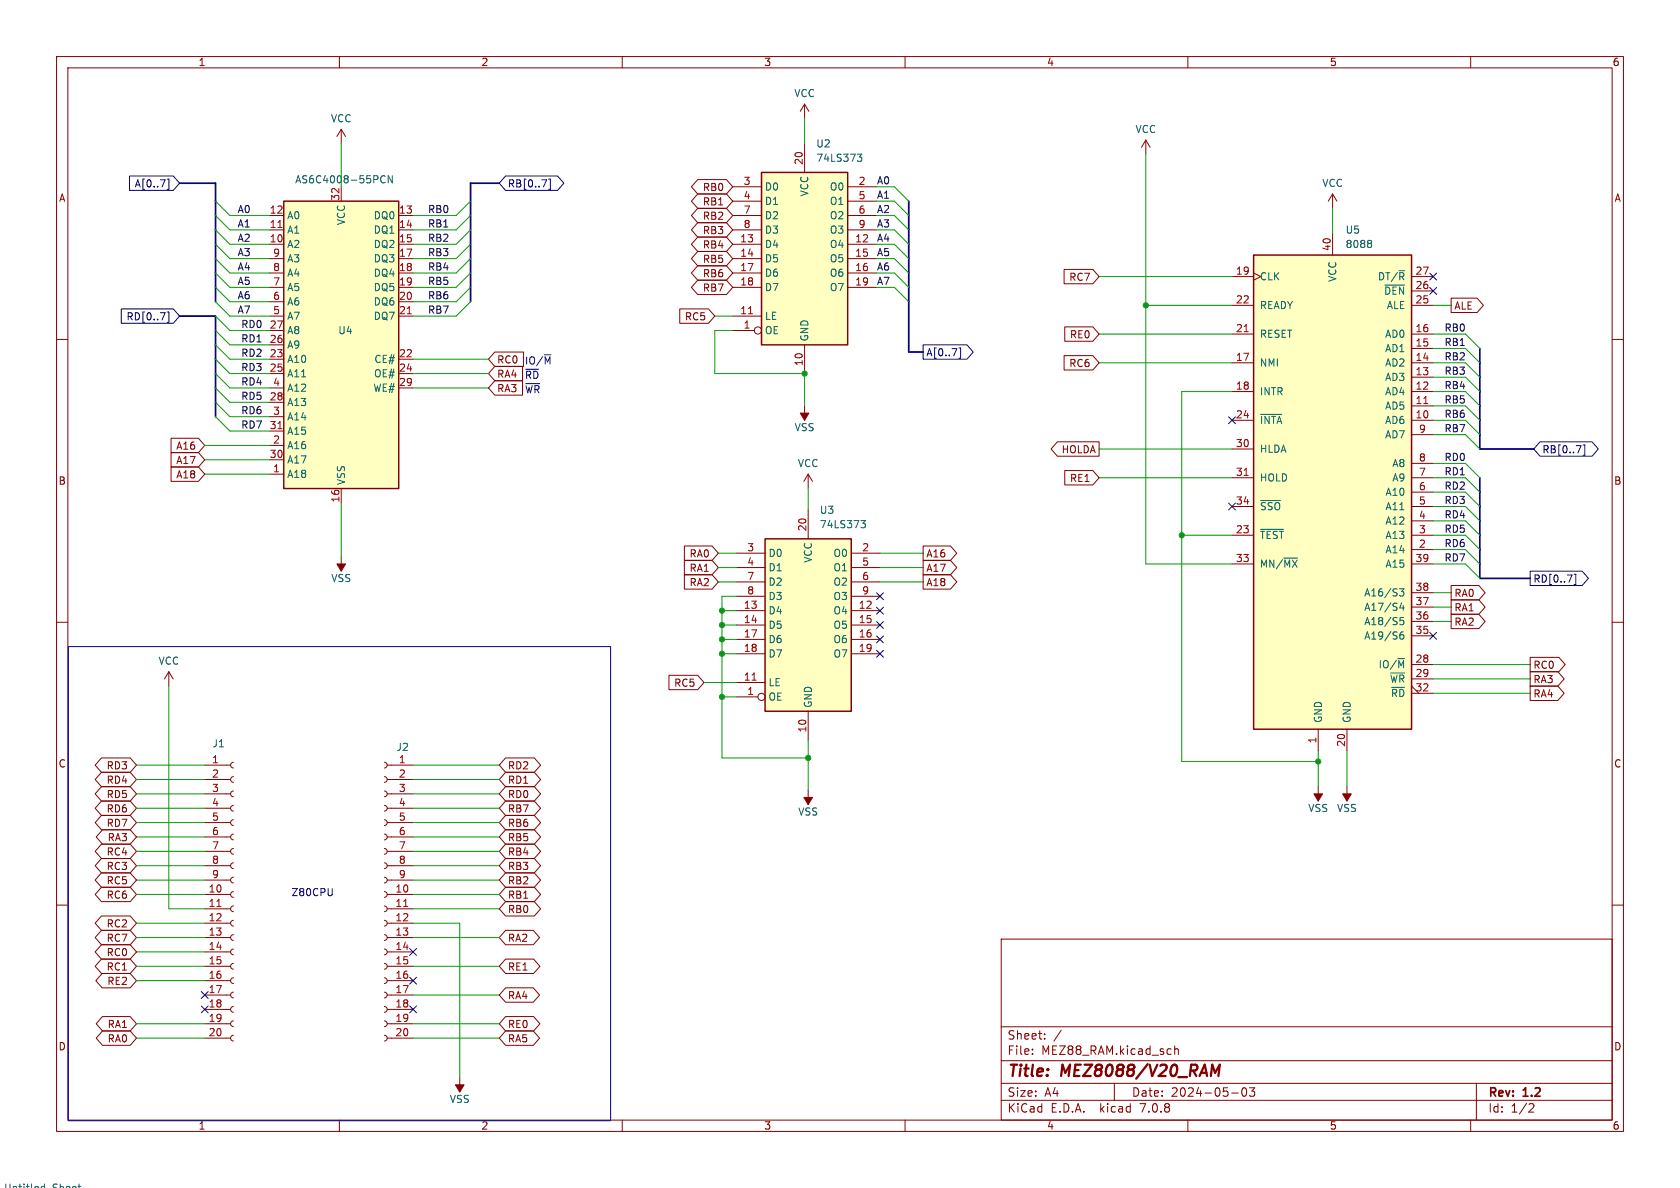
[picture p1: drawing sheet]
<svg xmlns="http://www.w3.org/2000/svg" width="297mm" height="210mm" viewBox="0 0 297 210" stroke-linecap="round" stroke-linejoin="round" font-family="sans-serif">
<g fill="none" stroke="#840000" stroke-width=".18">
<path d="M10 10h277v190h-277zM12 12h273v186h-273zM60 10v2M110 10v2M142.2 18.4l-.7 1.3M142.2 18.4v2.6M142.2 18.4l.8 1.3M160 10v2M210 10v2M260 10v2M47.6 38.1h2.6M60.3 22.9v2.5"/>
<path d="M60.3 33v2.6M60.3 22.9l-.7 1.2M60.3 22.9l.8 1.2M70.5 38.1h2.5M123.3 31.7h5.1l1.1 1.3-1.1 1.3h-5.1l-1.1-1.3zM123.3 36.8h5.1l1.1 1.3-1.1 1.3h-5.1l-1.1-1.3zM123.3 39.4h5.1l1.1 1.2-1.1 1.3h-5.1l-1.1-1.3zM123.3 34.3h5.1l1.1 1.3-1.1 1.2h-5.1l-1.1-1.2zM129.5 38.1h5.1M129.5 33h5.1M129.5 35.6h5.1M142.2 25.4v5.1"/>
<path d="M149.9 38.1h5M149.9 33h5M149.9 35.6h5M202.6 24.8l-.8 1.2M202.6 24.8v2.5M202.6 24.8l.7 1.2M235.6 34.3v2.5M235.6 34.3l-.8 1.3M235.6 34.3l.7 1.3M10 60h2M47.6 43.2h2.6M47.6 40.6h2.6"/>
<path d="M47.6 45.7h2.6M47.6 48.3h2.6M47.6 50.8h2.6M47.6 53.3h2.6M47.6 55.9h2.6M47.6 58.4h2.6M70.5 43.2h2.5M70.5 40.6h2.5M70.5 45.7h2.5M70.5 48.3h2.5M70.5 50.8h2.5M70.5 53.3h2.5"/>
<path d="M70.5 55.9h2.5M120.2 54.6h5.1l1.1 1.3-1.1 1.3h-5.1zM123.3 41.9h5.1l1.1 1.3-1.1 1.3h-5.1l-1.1-1.3zM123.3 44.4h5.1l1.1 1.3-1.1 1.3h-5.1l-1.1-1.3zM123.3 49.5h5.1l1.1 1.3-1.1 1.3h-5.1l-1.1-1.3zM123.3 47h5.1l1.1 1.3-1.1 1.2h-5.1l-1.1-1.2zM129.5 43.2h5.1M129.5 40.6h5.1M129.5 45.7h5.1M129.5 48.3h5.1M129.5 50.8h5.1M129.5 55.9h5.1"/>
<path d="M129.5 58.4h3.8M149.9 43.2h5M149.9 40.6h5M149.9 45.7h5M149.9 48.3h5M149.9 50.8h5M188.1 47.6h5.1l1.1 1.3-1.1 1.3h-5.1zM188.2 57.8h5l1.1 1.3-1.1 1.2h-5zM217.8 59.1h3.8M217.8 48.9h3.8M217.8 54h3.8M221.6 48.3l1.3 .6-1.3 .6"/>
<path d="M235.6 41.3v3.8M249.6 59.1h3.8M249.6 48.9h3.8M249.6 54h3.8M249.6 51.4h3.8M256.5 52.7h4.6l1.1 1.3-1.1 1.2h-4.6zM285 60h2M30.2 77.5h4.9l1.1 1.2-1.1 1.3h-4.9zM47.6 78.7h2.6M47.6 63.5h2.6M47.6 66h2.6M47.6 61h2.6"/>
<path d="M47.6 71.1h2.6M47.6 68.6h2.6M47.6 73.7h2.6M47.6 76.2h2.6M70.5 63.5h2.5M70.5 66h2.5M70.5 68.6h2.5M87.5 62.2h5.1v2.6h-5.1l-1.1-1.3zM87.5 64.8h4.9v2.5h-4.9l-1.1-1.3zM87.5 67.3h4.9v2.6h-4.9l-1.1-1.3zM142.2 61v5M142.2 71.8v2.5"/>
<path d="M186.9 78.1h7.4v2.5h-7.4l-1.1-1.2zM188.1 62.9h5.1l1.1 1.2-1.1 1.3h-5.1zM217.8 74.3h3.8M217.8 69.2h3.8M217.8 64.1h3.8M217.8 79.4h3.8M249.6 74.3h3.8M249.6 71.8h3.8M249.6 69.2h3.8M249.6 66.7h3.8M249.6 64.1h3.8M249.6 61.6h3.8"/>
<path d="M249.6 76.8h3.8M30.2 82.5h4.9l1.1 1.3-1.1 1.3h-4.9zM30.2 80h4.9l1.1 1.3-1.1 1.3h-4.9zM47.6 83.8h2.6M47.6 81.3h2.6M60.3 86.4v2.5M60.3 98.4v2.6M121 96.5h4.9l1.1 1.3-1.1 1.3h-4.9zM121 99.1h4.9l1.1 1.2-1.1 1.3h-4.9zM130.2 97.8h5.1M142.9 83.8v2.6M142.9 90.2v5.1"/>
<path d="M142.9 83.8l-.8 1.3M142.9 83.8l.7 1.3M150.5 97.8h5.1M163.2 99.1h4.8l1.1 1.2-1.1 1.3h-4.8zM163.2 96.5h4.8l1.1 1.3-1.1 1.3h-4.8zM188.2 83.2h5l1.1 1.3-1.1 1.2h-5zM217.8 94.6h3.8M217.8 84.5h3.8M217.8 99.7h3.8M217.8 89.5h3.8M249.6 97.2h3.8M249.6 94.6h3.8"/>
<path d="M249.6 84.5h3.8M249.6 99.7h3.8M249.6 89.5h3.8M249.6 92.1h3.8M249.6 87h3.8M249.6 81.9h3.8M10 110h2M29.8 118.7l-.7 1.3M29.8 118.7v2.6M29.8 118.7l.8 1.3M118.3 119.4h5l1.2 1.3-1.2 1.2h-5zM121 101.6h4.9l1.1 1.3-1.1 1.2h-4.9z"/>
<path d="M130.2 108h5.1M130.2 110.5h5.1M130.2 113h5.1M130.2 115.6h5.1M130.2 100.3h5.1M130.2 102.9h5.1M130.2 105.4h5.1M150.5 108h5.1M150.5 110.5h5.1M150.5 113h5.1M150.5 115.6h5.1M150.5 100.3h5.1"/>
<path d="M150.5 102.9h5.1M150.5 105.4h5.1M163.2 101.6h4.8l1.1 1.3-1.1 1.2h-4.8zM249.6 117.5h3.8M249.6 112.4h3.8M249.6 109.9h3.8M249.6 107.3h3.8M249.6 104.8h3.8M256.5 108.6h4.9l1.2 1.3-1.2 1.2h-4.9zM256.5 103.5h4.9l1.2 1.3-1.2 1.2h-4.9zM256.5 106h4.9l1.2 1.3-1.2 1.3h-4.9zM270.5 118.7h4.9l1.1 1.3-1.1 1.3h-4.9z"/>
<path d="M270.5 116.2h5.1l1.1 1.3-1.1 1.2h-5.1zM285 110h2M17.9 139.1h5.1l1.1 1.2-1.1 1.3h-5.1l-1.1-1.3zM17.9 134h5.1l1.1 1.3-1.1 1.2h-5.1l-1.1-1.2zM17.9 136.5h5.1l1.1 1.3-1.1 1.3h-5.1l-1.1-1.3zM36.2 137.8h4.6M36.2 135.3h4.6M41.3 139.8l-.4 .2-.1 .3 .1 .4 .4 .1M41.3 137.3l-.4 .1-.1 .4 .1 .3 .4 .2M41.3 134.7l-.4 .2-.1 .3 .1 .4 .4 .2M67.9 139.8l.4 .2 .2 .3-.2 .4-.4 .1M67.9 137.3l.4 .1 .2 .4-.2 .4-.4 .1"/>
<path d="M67.9 134.7l.4 .2 .2 .4-.2 .3-.4 .2M68.5 137.8h4.5M68.5 135.3h4.5M89.4 134h5.1l1.1 1.3-1.1 1.2h-5.1l-1.1-1.2zM89.4 136.5h5.1l1.1 1.3-1.1 1.3h-5.1l-1.1-1.3zM89.4 139.1h5.1l1.1 1.2-1.1 1.3h-5.1l-1.1-1.3zM130.2 123.2h3.8M130.2 120.7h5.1M142.9 125.7v5.1M142.9 139.7v2.5M233 128.9v3.8M233 139.1v2.5"/>
<path d="M238.1 128.9v3.8M238.1 139.1v2.5M249.6 120h3.8M249.6 122.6h3.8M249.6 121.3l1.2 1.3M270.5 121.3h4.9l1.1 1.3-1.1 1.2h-4.9zM10 160h2M17.9 151.8h5.1l1.1 1.2-1.1 1.3h-5.1l-1.1-1.3zM17.9 156.8h5.1l1.1 1.3-1.1 1.3h-5.1l-1.1-1.3zM17.9 149.2h5.1l1.1 1.3-1.1 1.3h-5.1l-1.1-1.3zM17.9 154.3h5.1l1.1 1.3-1.1 1.2h-5.1l-1.1-1.2zM17.9 144.1h5.1l1.1 1.3-1.1 1.3h-5.1l-1.1-1.3z"/>
<path d="M17.9 141.6h5.1l1.1 1.3-1.1 1.2h-5.1l-1.1-1.2zM18.1 146.7h4.9l1.1 1.3-1.1 1.2h-4.9l-1.1-1.2zM36.2 158.1h4.6M36.2 155.6h4.6M36.2 153h4.6M36.2 150.5h4.6M36.2 148h4.6M36.2 145.4h4.6M36.2 142.9h4.6M36.2 140.3h4.6M41.3 157.6l-.4 .1-.1 .4 .1 .4 .4 .1M41.3 155.1l-.4 .1-.1 .4 .1 .3 .4 .2"/>
<path d="M41.3 152.5l-.4 .2-.1 .3 .1 .4 .4 .1M41.3 150l-.4 .1-.1 .4 .1 .3 .4 .2M41.3 147.4l-.4 .2-.1 .3 .1 .4 .4 .2M41.3 144.9l-.4 .1-.1 .4 .1 .4 .4 .1M41.3 142.4l-.4 .1-.1 .4 .1 .3 .4 .2M67.9 157.6l.4 .2 .2 .3-.2 .4-.4 .1M67.9 155.1l.4 .1 .2 .4-.2 .3-.4 .2M67.9 152.5l.4 .2 .2 .3-.2 .4-.4 .1M67.9 150l.4 .1 .2 .4-.2 .4-.4 .1M67.9 147.4l.4 .2 .2 .4-.2 .3-.4 .2M67.9 144.9l.4 .2 .2 .3-.2 .4-.4 .1M67.9 142.4l.4 .1 .2 .4-.2 .3-.4 .2"/>
<path d="M68.5 158.1h4.5M68.5 155.6h4.5M68.5 153h4.5M68.5 150.5h4.5M68.5 148h4.5M68.5 145.4h4.5M68.5 142.9h4.5M68.5 140.3h4.5M89.4 159.4h5.1l1.1 1.3-1.1 1.2h-5.1l-1.1-1.2zM89.4 149.2h5.1l1.1 1.3-1.1 1.3h-5.1l-1.1-1.3zM89.4 151.8h5.1l1.1 1.2-1.1 1.3h-5.1l-1.1-1.3zM89.4 146.7h5.1l1.1 1.3-1.1 1.2h-5.1l-1.1-1.2z"/>
<path d="M89.4 141.6h5.1l1.1 1.3-1.1 1.2h-5.1l-1.1-1.2zM89.4 144.1h5.1l1.1 1.3-1.1 1.3h-5.1l-1.1-1.3zM89.4 156.8h5.1l1.1 1.3-1.1 1.3h-5.1l-1.1-1.3zM89.4 154.3h5.1l1.1 1.3-1.1 1.2h-5.1l-1.1-1.2zM285 160h2M17.9 164.5h5.1l1.1 1.2-1.1 1.3h-5.1l-1.1-1.3zM17.9 169.5h5.1l1.1 1.3-1.1 1.3h-5.1l-1.1-1.3zM17.9 167h5.1l1.1 1.3-1.1 1.2h-5.1l-1.1-1.2zM17.9 161.9h5.1l1.1 1.3-1.1 1.3h-5.1l-1.1-1.3zM18.1 172.1h4.9l1.1 1.3-1.1 1.2h-4.9l-1.2-1.2zM18.1 179.7h4.9l1.1 1.3-1.1 1.2h-4.9l-1.1-1.2zM36.2 178.4h4.6"/>
<path d="M36.2 175.9h4.6M36.2 173.4h4.6M36.2 170.8h4.6M36.2 168.3h4.6M36.2 165.7h4.6M36.2 163.2h4.6M36.2 160.7h4.6M41.3 177.9l-.4 .2-.1 .3 .1 .4 .4 .1M41.3 175.4l-.4 .1-.1 .4 .1 .3 .4 .2M41.3 172.8l-.4 .2-.1 .3 .1 .4 .4 .2M41.3 170.3l-.4 .1-.1 .4 .1 .4 .4 .1M41.3 167.8l-.4 .1-.1 .4 .1 .3 .4 .2"/>
<path d="M41.3 165.2l-.4 .2-.1 .3 .1 .4 .4 .1M41.3 162.7l-.4 .1-.1 .4 .1 .3 .4 .2M41.3 160.1l-.4 .2-.1 .3 .1 .4 .4 .2M67.9 177.9l.4 .2 .2 .3-.2 .4-.4 .1M67.9 175.4l.4 .1 .2 .4-.2 .4-.4 .1M67.9 172.8l.4 .2 .2 .4-.2 .3-.4 .2M67.9 170.3l.4 .2 .2 .3-.2 .4-.4 .1M67.9 167.8l.4 .1 .2 .4-.2 .3-.4 .2M67.9 165.2l.4 .2 .2 .3-.2 .4-.4 .1M67.9 162.7l.4 .1 .2 .4-.2 .4-.4 .1M67.9 160.1l.4 .2 .2 .4-.2 .3-.4 .2M68.5 178.4h4.5"/>
<path d="M68.5 175.9h4.5M68.5 173.4h4.5M68.5 170.8h4.5M68.5 168.3h4.5M68.5 165.7h4.5M68.5 163.2h4.5M68.5 160.7h4.5M89.4 179.7h4.9l1.2 1.3-1.2 1.2h-4.9l-1.1-1.2zM89.4 174.6h4.9l1.1 1.3-1.1 1.3h-4.9l-1.1-1.3zM89.4 164.5h4.9l1.1 1.2-1.1 1.3h-4.9l-1.1-1.3zM89.4 169.5h4.9l1.2 1.3-1.2 1.3h-4.9l-1.1-1.3zM177 166h108v32h-108z"/>
<path d="M18.1 182.2h4.9l1.1 1.3-1.1 1.3h-4.9l-1.1-1.3zM36.2 183.5h4.6M36.2 181h4.6M41.3 183l-.4 .1-.1 .4 .1 .4 .4 .1M41.3 180.5l-.4 .1-.1 .4 .1 .3 .4 .2M60 198v2M67.9 183l.4 .2 .2 .3-.2 .4-.4 .1M67.9 180.5l.4 .1 .2 .4-.2 .3-.4 .2M68.5 183.5h4.5M68.5 181h4.5M81.3 190.5v2.5M89.4 182.2h4.9l1.1 1.3-1.1 1.3h-4.9l-1.1-1.3z"/>
<path d="M110 198v2M160 198v2M177 194.5h108M177 191.5h108M177 187.5h108M177 181.5h108M182.5 186.3v.1M182.5 185.5v.1M184.7 183.6v.1M184.7 182.8v.1M187.6 182.1l-1.3 2M197 191.5v3"/>
<path d="M207.7 184.9v1.5M207.7 185.5l.2-.1 .3 .1 .1 .9M210 198v2M217.7 193.2h1.2M219.7 192.4l.2-.1a.81 .81 0 0 1 .6 .6 .81 .81 0 0 1-.3 .8l-.2 .1a.81 .81 0 0 1-.3-1.4zM220.9 192.3h.9l-.5 .6 .4 .1v.7l-.2 .1h-.4l-.2-.1M260 198v2M261 191.5v6.5M270.5 195.1l.5 .1 .2 .3-1 1.1h1"/>
<circle cx="134" cy="58.4" r=".63"/>
<circle cx="134.6" cy="123.2" r=".63"/>
</g>
<path d="M214.3 188.2l.5 1.4 .8-1.4-.2 2" fill="none" stroke="#840000" stroke-width=".4"/>
<g fill="none" stroke="#006464" stroke-width=".18">
<path d="M67.4 32l.3 .3 .4-.1M68.1 31.2l-.4-.1-.3 .3M69.4 31.1v1.2l-.8-1.2v1.2M151.6 27.2h.8l-.5 .5 .4 .2 .1 .4-.3 .2h-.4M242.2 42.5l.3 .2-.3 .3 .3 .3v.2l-.3 .3M244.8 50.4h3.5M222.9 73.3h3.7M152.2 92h.8l-.4 .5 .3 .1 .1 .4-.3 .3h-.3M222.9 93.6h4M222.9 88.5h3.5M247.4 104.1h.8l-.4 .5 .3 .1v.5l-.1 .2-.6-.2M247.8 106.6l-.3 .9h.8"/>
<path d="M248.1 111.7l-.4 .1a.86 .86 0 0 0 0 1.2l.4-.1 .1-.5-.2-.2h-.4l-.1 .2M248.1 107v.9M248.1 109.2h-.6v.6l.2-.2 .4 .1 .1 .2-.1 .4-.1 .1-.5-.1M7.9 209.3v.8M7.9 209.8l-.4-.1-.2 .4"/>
</g>
<g fill="#ffffc2" stroke="#ffffc2" stroke-width=".18">
<path d="M135.3 95.3h15.2v30.4h-15.2z"/>
<path d="M221.6 45.1h28v83.8h-28z"/>
<path d="M50.2 35.6h20.3v50.8h-20.3z"/>
<path d="M134.6 30.5h15.3v30.5h-15.3z"/>
</g>
<path d="M50.2 35.6h20.3v50.8h-20.3zM134.6 30.5h15.3v30.5h-15.3zM221.6 45.1h28v83.8h-28zM135.3 95.3h15.2v30.4h-15.2z" fill="none" stroke="#840000" stroke-width=".25"/>
<path d="M49.1 40.2h.8M72 55.5h.7M132.3 55.5h.7M220 58.6h.7M49.1 75.8h.8M251.7 71.3h.7M220 84h.7M133 120.2h.7M38.3 160.2h.8M71.4 160.2h.7" fill="none" stroke="#a90000" stroke-width=".18"/>
<g fill="#840000" stroke="#840000" stroke-width=".18">
<path d="M237.4 140.3h1.5l-.8 1.3z"/>
<path d="M59.6 99.7h1.5l-.8 1.3z"/>
<path d="M232.3 140.3h1.5l-.8 1.3z"/>
<path d="M142.1 141h1.5l-.7 1.2z"/>
<path d="M141.5 73h1.5l-.8 1.3z"/>
<path d="M80.5 191.8h1.5l-.7 1.2z"/>
</g>
<g fill="none" stroke="#000084" stroke-width=".18">
<path d="M22.9 31.1h7.7l1.1 1.3-1.1 1.3h-7.7zM29.6 31.7h.3v1.8h-.3M89.4 31.1h9.2l1.1 1.3-1.1 1.3h-9.2l-1.1-1.3zM95.8 31.8h.8l-.5 1.3M97 31.7h.3v1.8h-.3M21.4 54.6h9.2l1.1 1.3-1.1 1.3h-9.2zM29.6 55.2h.3v1.8h-.3M252.8 50.8l1.2 1.2M252.8 48.3l1.2 1.2M254 50.8l-1.2 1.2M254 48.3l-1.2 1.2M163.2 61h7.7l1.2 1.2-1.2 1.3h-7.7z"/>
<path d="M169.5 61.5h.3v1.8h-.3M217.2 73.7l1.2 1.2M218.4 73.7l-1.2 1.2M272.3 78.1h9.2l1.1 1.3-1.1 1.2h-9.2l-1.2-1.2zM278.7 78.8h.8l-.5 1.2M279.9 78.7h.3v1.8h-.3M217.2 88.9l1.2 1.2M218.4 88.9l-1.2 1.2M155 107.3l1.2 1.3M155 109.9l1.2 1.2M155 112.4l1.2 1.2M155 115l1.2 1.2"/>
<path d="M155 104.8l1.2 1.2M156.2 107.3l-1.2 1.3M156.2 109.9l-1.2 1.2M156.2 112.4l-1.2 1.2M156.2 115l-1.2 1.2M156.2 104.8l-1.2 1.2M252.8 111.8l1.2 1.2M254 111.8l-1.2 1.2M270.5 101h9.2l1.1 1.2-1.1 1.3h-9.2zM278.3 101.5h.3v1.8h-.3M35.6 177.8l1.2 1.2M35.6 175.3l1.2 1.2"/>
<path d="M36.8 177.8l-1.2 1.2M36.8 175.3l-1.2 1.2M72.4 167.7l1.2 1.2M72.4 172.7l1.2 1.3M72.4 177.8l1.2 1.2M73.6 167.7l-1.2 1.2M73.6 172.7l-1.2 1.3M73.6 177.8l-1.2 1.2"/>
</g>
<path d="M12.1 114.3h95.8v83.8h-95.8zM58.7 157.1v1.1" fill="none" stroke="#0000c2" stroke-width=".18"/>
<path d="M31.7 32.4h6.4v20.9M88.3 32.4h-5.1v20.9M160.7 35.6v26.6h2.5M31.7 55.9h6.4v17.8M261.6 61.6v17.8h9.5M261.6 84.5v17.7h8.9" fill="none" stroke="#000084" stroke-width=".3"/>
<g fill="none" stroke="#009600" stroke-width=".18">
<path d="M38.1 38.1l2.5 2.5h7M38.1 35.6l2.5 2.5h7M60.3 25.4v7.6M83.2 38.1l-2.6 2.5h-7.6M83.2 35.6l-2.6 2.5h-7.6M142.2 21v4.4M154.9 38.1h3.2l2.6 2.5M154.9 33h3.2l2.6 2.6M154.9 35.6h3.2l2.6 2.5M202.6 27.3v72.4h15.2M235.6 36.8v4.5M38.1 45.7l2.5 2.6h7"/>
<path d="M38.1 43.2l2.5 2.5h7M38.1 55.9l2.5 2.5h7M38.1 53.3l2.5 2.6h7M38.1 40.6l2.5 2.6h7M38.1 48.3l2.5 2.5h7M38.1 50.8l2.5 2.5h7M38.1 58.4l2.5 2.6h7M83.2 45.7l-2.6 2.6h-7.6M83.2 43.2l-2.6 2.5h-7.6M83.2 53.3l-2.6 2.6h-7.6M83.2 40.6l-2.6 2.6h-7.6M83.2 48.3l-2.6 2.5h-7.6"/>
<path d="M83.2 50.8l-2.6 2.5h-7.6M126.4 55.9h3.1M129.5 58.4h-3.1v7.6h15.8v5.8M154.9 40.6h3.2l2.6 2.6M154.9 48.3h3.2l2.6 2.5M154.9 45.7h3.2l2.6 2.6M154.9 43.2h3.2l2.6 2.5M154.9 50.8h3.2l2.6 2.5M194.3 48.9h23.5M194.3 59.1h23.5M202.6 54h15.2M253.4 54h3.1"/>
<path d="M253.4 59.1h5.7l2.5 2.5M36.2 78.7h11.4M38.1 73.7l2.5 2.5h7M38.1 71.1l2.5 2.6h7M38.1 68.6l2.5 2.5h7M38.1 63.5l2.5 2.5h7M38.1 66l2.5 2.6h7M38.1 61l2.5 2.5h7M73 66h13.4M73 68.6h13.4M73 63.5h13.4M194.3 64.1h23.5"/>
<path d="M194.3 79.4h23.5M217.8 69.2h-8.9v65.4h24.1M253.4 66.7h5.7l2.5 2.5M253.4 64.1h5.7l2.5 2.6M253.4 71.8h5.7l2.5 2.5M253.4 69.2h5.7l2.5 2.6M253.4 76.8h5.7l2.5 2.6M253.4 74.3h5.7l2.5 2.5M253.4 61.6h5.7l2.5 2.5M36.2 83.8h11.4M36.2 81.3h11.4M60.3 88.9v9.5"/>
<path d="M127 97.8h3.2M142.9 86.4v3.8M155.6 97.8h7.6M194.3 84.5h23.5M208.9 94.6h8.9M253.4 94.6h5.7l2.5 2.6M253.4 84.5h5.7l2.5 2.5M253.4 99.7h5.7l2.5 2.5M253.4 97.2h5.7l2.5 2.5M253.4 92.1h5.7l2.5 2.5M253.4 89.5h5.7l2.5 2.6M253.4 87h5.7l2.5 2.5"/>
<path d="M253.4 81.9h5.7l2.5 2.6M127 100.3h3.2M127 102.9h3.2M127.6 110.5h2.6M127.6 108h2.6M127.6 115.6h2.6M127.6 113h2.6M130.2 105.4h-2.6v28.6h15.3M155.6 100.3h7.6M155.6 102.9h7.6M253.4 104.8h3.1M253.4 107.3h3.1"/>
<path d="M253.4 117.5h17.1M253.4 109.9h3.1M24.1 137.8h12.1M24.1 135.3h12.1M29.8 121.3v39.4h6.4M73 137.8h15.3M73 135.3h15.3M124.5 120.7h5.7M127.6 123.2h2.6M142.9 130.8v8.9M233 132.7v6.4M238.1 132.7v6.4"/>
<path d="M253.4 122.6h17.1M253.4 120h17.1M24.1 148h12.1M24.1 142.9h12.1M24.1 150.5h12.1M24.1 145.4h12.1M24.1 153h12.1M24.1 158.1h12.1M24.1 155.6h12.1M24.1 140.3h12.1M73 148h15.3M73 142.9h15.3"/>
<path d="M73 150.5h15.3M73 145.4h15.3M73 153h15.3M73 158.1h15.3M73 155.6h15.3M73 140.3h15.3M24.1 163.2h12.1M24.1 173.4h12.1M24.1 168.3h12.1M24.1 170.8h12.1M24.1 165.7h12.1M73 163.2h8.3v27.3"/>
<path d="M73 160.7h15.3M73 170.8h15.3M73 165.7h15.3M73 175.9h15.3M24.1 183.5h12.1M24.1 181h12.1M73 183.5h15.3M73 181h15.3"/>
</g>
<g fill="#009600" stroke="#009600" stroke-width=".18">
<circle cx="127.6" cy="123.2" r=".46"/>
<circle cx="142.9" cy="134" r=".46"/>
<circle cx="233" cy="134.6" r=".46"/>
<circle cx="127.6" cy="115.6" r=".46"/>
<circle cx="202.6" cy="54" r=".46"/>
<circle cx="208.9" cy="94.6" r=".46"/>
<circle cx="127.6" cy="110.5" r=".46"/>
<circle cx="127.6" cy="113" r=".46"/>
<circle cx="142.2" cy="66" r=".46"/>
<circle cx="127.6" cy="108" r=".46"/>
</g>
<g font-size="2.8" fill="#840000">
<text x="178" y="190.9">Title:</text>
<text x="187.7" y="190.9">MEZ8088/V20_RAM</text>
</g>
<g font-size="2.1" fill="#840000">
<text x="178" y="184">Sheet:</text>
<text x="178" y="186.7">File:</text>
<text x="184.1" y="186.7">MEZ88_RAM.kicad_sch</text>
<text x="178" y="196.9">KiCad</text>
<text x="178" y="194.1">Size:</text>
<text x="184.7" y="194.1">A4</text>
<text x="185.7" y="196.9">E.D.A.</text>
<text x="194.6" y="196.9">kicad</text>
<text x="200" y="194.1">Date:</text>
<text x="201.8" y="196.9">7.0.8</text>
<text x="207" y="194.1">2024-05-03</text>
<text x="263" y="194.3">Rev:</text>
<text x="263" y="196.9">Id:</text>
<text x="267.1" y="196.9">1/2</text>
<text x="269.4" y="194.3">1.2</text>
</g>
<g font-size="1.8" fill="#840000">
<text x="35" y="11.9">1</text>
<text x="85" y="11.9">2</text>
<text x="135" y="11.9">3</text>
<text x="185" y="11.9">4</text>
<text x="235" y="11.9">5</text>
<text x="285" y="11.9">6</text>
<text x="10.3" y="35.9">A</text>
<text x="124.2" y="34">RB0</text>
<text x="285.3" y="35.9">A</text>
<text x="124.2" y="39.1">RB2</text>
<text x="124.2" y="41.6">RB3</text>
<text x="124.2" y="36.5">RB1</text>
<text x="124.2" y="44.1">RB4</text>
<text x="124.2" y="46.7">RB5</text>
<text x="124.2" y="51.8">RB7</text>
<text x="124.2" y="49.2">RB6</text>
<text x="188.9" y="49.8">RC7</text>
<text x="121" y="56.8">RC5</text>
<text x="257" y="54.9">ALE</text>
<text x="87.8" y="64.5">RC0</text>
<text x="188.9" y="65.1">RC6</text>
<text x="189" y="60">RE0</text>
<text x="87.8" y="67">RA4</text>
<text x="87.8" y="69.5">RA3</text>
<text x="31.1" y="79.7">A16</text>
<text x="31.1" y="82.2">A17</text>
<text x="187.6" y="80.3">HOLDA</text>
<text x="10.3" y="85.9">B</text>
<text x="31.1" y="84.8">A18</text>
<text x="189" y="85.4">RE1</text>
<text x="285.3" y="85.9">B</text>
<text x="121.8" y="98.7">RA0</text>
<text x="121.8" y="101.3">RA1</text>
<text x="163.7" y="101.3">A17</text>
<text x="163.7" y="98.7">A16</text>
<text x="121.8" y="103.8">RA2</text>
<text x="163.7" y="103.8">A18</text>
<text x="257" y="105.7">RA0</text>
<text x="257" y="110.8">RA2</text>
<text x="257" y="108.3">RA1</text>
<text x="271" y="118.4">RC0</text>
<text x="119.1" y="121.6">RC5</text>
<text x="271" y="121">RA3</text>
<text x="271" y="123.5">RA4</text>
<text x="10.3" y="135.9">C</text>
<text x="18.7" y="136.2">RD3</text>
<text x="89.7" y="136.2">RD2</text>
<text x="285.3" y="135.9">C</text>
<text x="18.7" y="141.3">RD5</text>
<text x="18.7" y="143.8">RD6</text>
<text x="18.7" y="138.7">RD4</text>
<text x="89.7" y="143.8">RB7</text>
<text x="89.7" y="138.7">RD1</text>
<text x="89.7" y="141.3">RD0</text>
<text x="18.7" y="146.4">RD7</text>
<text x="18.9" y="148.9">RA3</text>
<text x="89.7" y="148.9">RB5</text>
<text x="89.7" y="146.4">RB6</text>
<text x="18.7" y="154">RC3</text>
<text x="18.7" y="151.4">RC4</text>
<text x="89.7" y="151.4">RB4</text>
<text x="89.7" y="154">RB3</text>
<text x="18.7" y="159.1">RC6</text>
<text x="18.7" y="156.5">RC5</text>
<text x="89.7" y="161.6">RB0</text>
<text x="89.7" y="159.1">RB1</text>
<text x="89.7" y="156.5">RB2</text>
<text x="18.7" y="166.7">RC7</text>
<text x="18.7" y="164.1">RC2</text>
<text x="89.7" y="166.7">RA2</text>
<text x="18.7" y="171.8">RC1</text>
<text x="18.7" y="169.2">RC0</text>
<text x="89.7" y="171.8">RE1</text>
<text x="18.9" y="174.3">RE2</text>
<text x="89.7" y="176.8">RA4</text>
<text x="10.3" y="185.9">D</text>
<text x="18.9" y="181.9">RA1</text>
<text x="18.9" y="184.5">RA0</text>
<text x="89.7" y="181.9">RE0</text>
<text x="89.7" y="184.5">RA5</text>
<text x="285.3" y="185.9">D</text>
<text x="35" y="199.9">1</text>
<text x="85" y="199.9">2</text>
<text x="135" y="199.9">3</text>
<text x="185" y="199.9">4</text>
<text x="235" y="199.9">5</text>
<text x="285" y="199.9">6</text>
</g>
<g font-size="1.8" fill="#006464">
<text x="140.3" y="17.4">VCC</text>
<text x="58.4" y="21.8">VCC</text>
<text x="200.6" y="23.7">VCC</text>
<text x="144.2" y="26.3">U2</text>
<text x="144.2" y="28.8">74LS373</text>
<text x="52.1" y="32.6">AS6C4008-55PCN</text>
<text x="135.1" y="33.9">D0</text>
<text x="143.1" y="34.8" transform="rotate(-90 143.1 34.8)">VCC</text>
<text x="146.6" y="33.9">O0</text>
<text x="233.7" y="33.2">VCC</text>
<text x="50.7" y="41.5">A1</text>
<text x="50.7" y="39">A0</text>
<text x="61.2" y="39.9" transform="rotate(-90 61.2 39.9)">VCC</text>
<text x="66" y="39">DQ0</text>
<text x="66" y="41.5">DQ1</text>
<text x="135.1" y="36.4">D1</text>
<text x="135.1" y="39">D2</text>
<text x="135.1" y="41.5">D3</text>
<text x="146.6" y="36.4">O1</text>
<text x="146.6" y="39">O2</text>
<text x="146.6" y="41.5">O3</text>
<text x="237.8" y="41.5">U5</text>
<text x="50.7" y="44">A2</text>
<text x="50.7" y="46.6">A3</text>
<text x="66" y="44">DQ2</text>
<text x="66" y="46.6">DQ3</text>
<text x="135.1" y="44">D4</text>
<text x="135.1" y="46.6">D5</text>
<text x="146.6" y="44">O4</text>
<text x="146.6" y="46.6">O5</text>
<text x="237.8" y="44">8088</text>
<text x="50.7" y="51.7">A5</text>
<text x="50.7" y="49.1">A4</text>
<text x="66" y="49.1">DQ4</text>
<text x="66" y="51.7">DQ5</text>
<text x="135.1" y="49.1">D6</text>
<text x="135.1" y="51.7">D7</text>
<text x="146.6" y="49.1">O6</text>
<text x="146.6" y="51.7">O7</text>
<text x="222.6" y="49.8">CLK</text>
<text x="236.4" y="49.9" transform="rotate(-90 236.4 49.9)">VCC</text>
<text x="243.5" y="49.8">DT/~{R}</text>
<text x="244.6" y="52.3">~{DEN}</text>
<text x="50.7" y="59.3">A8</text>
<text x="50.7" y="56.7">A7</text>
<text x="50.7" y="54.2">A6</text>
<text x="59.7" y="59.3">U4</text>
<text x="66" y="54.2">DQ6</text>
<text x="66" y="56.7">DQ7</text>
<text x="135.1" y="59.3">OE</text>
<text x="135.1" y="56.7">LE</text>
<text x="222.6" y="59.9">RESET</text>
<text x="222.6" y="54.8">READY</text>
<text x="244.8" y="59.9">AD0</text>
<text x="245.1" y="54.8">ALE</text>
<text x="50.7" y="64.4">A10</text>
<text x="50.7" y="61.8">A9</text>
<text x="66.1" y="64.4">CE#</text>
<text x="143.1" y="60.5" transform="rotate(-90 143.1 60.5)">GND</text>
<text x="222.6" y="65">NMI</text>
<text x="244.8" y="65">AD2</text>
<text x="244.8" y="62.5">AD1</text>
<text x="50.7" y="66.9">A11</text>
<text x="50.7" y="72">A13</text>
<text x="50.7" y="69.4">A12</text>
<text x="65.9" y="69.4">WE#</text>
<text x="66" y="66.9">OE#</text>
<text x="222.6" y="70.1">INTR</text>
<text x="244.8" y="70.1">AD4</text>
<text x="244.8" y="67.5">AD3</text>
<text x="50.7" y="74.5">A14</text>
<text x="50.7" y="77.1">A15</text>
<text x="140.4" y="76.4">VSS</text>
<text x="222.6" y="75.2">~{INTA}</text>
<text x="244.8" y="75.2">AD6</text>
<text x="244.8" y="72.6">AD5</text>
<text x="244.8" y="77.7">AD7</text>
<text x="50.7" y="79.6">A16</text>
<text x="50.7" y="82.1">A17</text>
<text x="141" y="82.8">VCC</text>
<text x="222.6" y="80.2">HLDA</text>
<text x="246" y="82.8">A8</text>
<text x="50.7" y="84.7">A18</text>
<text x="61.2" y="85.9" transform="rotate(-90 61.2 85.9)">VSS</text>
<text x="222.6" y="85.3">HOLD</text>
<text x="244.8" y="87.9">A10</text>
<text x="246" y="85.3">A9</text>
<text x="144.8" y="91">U3</text>
<text x="144.8" y="93.6">74LS373</text>
<text x="222.6" y="95.5">~{TEST}</text>
<text x="222.6" y="90.4">~{SSO}</text>
<text x="244.8" y="95.5">A13</text>
<text x="244.8" y="92.9">A12</text>
<text x="244.8" y="90.4">A11</text>
<text x="135.8" y="98.7">D0</text>
<text x="135.8" y="101.2">D1</text>
<text x="143.7" y="99.6" transform="rotate(-90 143.7 99.6)">VCC</text>
<text x="147.2" y="98.7">O0</text>
<text x="147.2" y="101.2">O1</text>
<text x="222.6" y="100.6">MN/~{MX}</text>
<text x="244.8" y="98">A14</text>
<text x="244.8" y="100.6">A15</text>
<text x="58.5" y="103.1">VSS</text>
<text x="135.8" y="103.7">D2</text>
<text x="135.8" y="106.3">D3</text>
<text x="147.2" y="103.7">O2</text>
<text x="147.2" y="106.3">O3</text>
<text x="241.1" y="105.6">A16/S3</text>
<text x="135.8" y="108.8">D4</text>
<text x="135.8" y="111.4">D5</text>
<text x="135.8" y="113.9">D6</text>
<text x="147.2" y="108.8">O4</text>
<text x="147.2" y="111.4">O5</text>
<text x="147.2" y="113.9">O6</text>
<text x="241.1" y="113.3">A19/S6</text>
<text x="241.1" y="110.7">A18/S5</text>
<text x="241.1" y="108.2">A17/S4</text>
<text x="27.9" y="117.7">VCC</text>
<text x="135.8" y="116.4">D7</text>
<text x="147.2" y="116.4">O7</text>
<text x="243.6" y="118.3">IO/~{M}</text>
<text x="135.8" y="124.1">OE</text>
<text x="135.8" y="121.5">LE</text>
<text x="143.7" y="125.2" transform="rotate(-90 143.7 125.2)">GND</text>
<text x="245.6" y="120.9">~{WR}</text>
<text x="245.8" y="123.4">~{RD}</text>
<text x="233.9" y="127.9" transform="rotate(-90 233.9 127.9)">GND</text>
<text x="239" y="127.9" transform="rotate(-90 239 127.9)">GND</text>
<text x="37.5" y="132.3">J1</text>
<text x="70" y="132.9">J2</text>
<text x="231.2" y="143.7">VSS</text>
<text x="236.3" y="143.7">VSS</text>
<text x="141" y="144.4">VSS</text>
<text x="79.4" y="195.2">VSS</text>
<text x=".6" y="210.7">Untitled</text>
<text x="9.2" y="210.7">Sheet</text>
</g>
<g font-size="1.8" fill="#a90000">
<text x="142" y="29.3" transform="rotate(-90 142 29.3)">20</text>
<text x="60.1" y="35.6" transform="rotate(-90 60.1 35.6)">32</text>
<text x="131.4" y="32.8">3</text>
<text x="131.4" y="35.3">4</text>
<text x="151.7" y="32.8">2</text>
<text x="151.7" y="35.3">5</text>
<text x="47.6" y="40.4">11</text>
<text x="47.6" y="37.8">12</text>
<text x="70.4" y="37.8">13</text>
<text x="70.4" y="40.4">14</text>
<text x="131.4" y="37.8">7</text>
<text x="131.4" y="40.4">8</text>
<text x="151.7" y="37.8">6</text>
<text x="151.7" y="40.4">9</text>
<text x="47.6" y="42.9">10</text>
<text x="48.2" y="45.5">9</text>
<text x="70.4" y="42.9">15</text>
<text x="70.4" y="45.5">17</text>
<text x="130.8" y="42.9">13</text>
<text x="130.8" y="45.5">14</text>
<text x="151.1" y="42.9">12</text>
<text x="151.1" y="45.5">15</text>
<text x="235.3" y="44.5" transform="rotate(-90 235.3 44.5)">40</text>
<text x="48.2" y="53.1">6</text>
<text x="48.2" y="50.5">7</text>
<text x="48.2" y="48">8</text>
<text x="70.4" y="48">18</text>
<text x="70.4" y="50.5">19</text>
<text x="70.4" y="53.1">20</text>
<text x="130.8" y="48">17</text>
<text x="130.8" y="50.5">18</text>
<text x="151.1" y="48">16</text>
<text x="151.1" y="50.5">19</text>
<text x="218.4" y="48.6">19</text>
<text x="218.4" y="53.7">22</text>
<text x="250.1" y="53.7">25</text>
<text x="250.1" y="51.2">26</text>
<text x="250.1" y="48.6">27</text>
<text x="47.6" y="58.2">27</text>
<text x="48.2" y="55.6">5</text>
<text x="70.4" y="55.6">21</text>
<text x="130.8" y="55.6">11</text>
<text x="131.4" y="58.2">1</text>
<text x="218.4" y="58.8">21</text>
<text x="250.1" y="58.8">16</text>
<text x="47.6" y="63.2">23</text>
<text x="47.6" y="65.8">25</text>
<text x="47.6" y="60.7">26</text>
<text x="70.4" y="63.2">22</text>
<text x="70.4" y="65.8">24</text>
<text x="142" y="64.8" transform="rotate(-90 142 64.8)">10</text>
<text x="218.4" y="63.9">17</text>
<text x="250.1" y="63.9">14</text>
<text x="250.1" y="61.3">15</text>
<text x="47.6" y="70.9">28</text>
<text x="48.2" y="68.3">4</text>
<text x="70.4" y="68.3">29</text>
<text x="218.4" y="69">18</text>
<text x="250.1" y="71.5">11</text>
<text x="250.1" y="69">12</text>
<text x="250.1" y="66.4">13</text>
<text x="47.6" y="75.9">31</text>
<text x="48.2" y="73.4">3</text>
<text x="218.4" y="74">24</text>
<text x="250.1" y="74">10</text>
<text x="250.8" y="76.6">9</text>
<text x="47.6" y="81">30</text>
<text x="48.2" y="83.6">1</text>
<text x="48.2" y="78.5">2</text>
<text x="218.4" y="79.1">30</text>
<text x="250.8" y="81.7">8</text>
<text x="60.1" y="88.9" transform="rotate(-90 60.1 88.9)">16</text>
<text x="218.4" y="84.2">31</text>
<text x="218.4" y="89.3">34</text>
<text x="250.8" y="89.3">5</text>
<text x="250.8" y="86.7">6</text>
<text x="250.8" y="84.2">7</text>
<text x="142.6" y="94" transform="rotate(-90 142.6 94)">20</text>
<text x="218.4" y="94.4">23</text>
<text x="250.8" y="94.4">3</text>
<text x="250.8" y="91.8">4</text>
<text x="132" y="97.5">3</text>
<text x="132" y="100.1">4</text>
<text x="152.3" y="97.5">2</text>
<text x="152.3" y="100.1">5</text>
<text x="218.4" y="99.4">33</text>
<text x="250.1" y="99.4">39</text>
<text x="250.8" y="96.9">2</text>
<text x="131.4" y="107.7">13</text>
<text x="132" y="102.6">7</text>
<text x="132" y="105.2">8</text>
<text x="151.7" y="107.7">12</text>
<text x="152.3" y="102.6">6</text>
<text x="152.3" y="105.2">9</text>
<text x="250.1" y="107.1">37</text>
<text x="250.1" y="104.5">38</text>
<text x="131.4" y="110.2">14</text>
<text x="131.4" y="112.8">17</text>
<text x="151.7" y="110.2">15</text>
<text x="151.7" y="112.8">16</text>
<text x="250.1" y="112.1">35</text>
<text x="250.1" y="109.6">36</text>
<text x="131.4" y="115.3">18</text>
<text x="151.7" y="115.3">19</text>
<text x="250.1" y="117.2">28</text>
<text x="250.1" y="119.8">29</text>
<text x="131.4" y="120.4">11</text>
<text x="132" y="122.9">1</text>
<text x="250.1" y="122.3">32</text>
<text x="142.6" y="129.6" transform="rotate(-90 142.6 129.6)">10</text>
<text x="232.8" y="131.5" transform="rotate(-90 232.8 131.5)">1</text>
<text x="37.4" y="135">1</text>
<text x="37.4" y="137.5">2</text>
<text x="70.4" y="135">1</text>
<text x="70.4" y="137.5">2</text>
<text x="237.9" y="132.1" transform="rotate(-90 237.9 132.1)">20</text>
<text x="37.4" y="140.1">3</text>
<text x="37.4" y="142.6">4</text>
<text x="70.4" y="140.1">3</text>
<text x="70.4" y="142.6">4</text>
<text x="37.4" y="145.2">5</text>
<text x="37.4" y="147.7">6</text>
<text x="70.4" y="145.2">5</text>
<text x="70.4" y="147.7">6</text>
<text x="37.4" y="150.2">7</text>
<text x="37.4" y="152.8">8</text>
<text x="37.4" y="155.3">9</text>
<text x="70.4" y="150.2">7</text>
<text x="70.4" y="152.8">8</text>
<text x="70.4" y="155.3">9</text>
<text x="36.8" y="157.9">10</text>
<text x="36.8" y="160.4">11</text>
<text x="69.8" y="157.9">10</text>
<text x="69.8" y="160.4">11</text>
<text x="36.8" y="162.9">12</text>
<text x="36.8" y="165.5">13</text>
<text x="69.8" y="162.9">12</text>
<text x="69.8" y="165.5">13</text>
<text x="36.8" y="168">14</text>
<text x="36.8" y="170.6">15</text>
<text x="36.8" y="173.1">16</text>
<text x="69.8" y="168">14</text>
<text x="69.8" y="170.6">15</text>
<text x="69.8" y="173.1">16</text>
<text x="36.8" y="175.6">17</text>
<text x="36.8" y="178.2">18</text>
<text x="69.8" y="175.6">17</text>
<text x="69.8" y="178.2">18</text>
<text x="36.8" y="180.7">19</text>
<text x="36.8" y="183.3">20</text>
<text x="69.8" y="180.7">19</text>
<text x="69.8" y="183.3">20</text>
</g>
<g font-size="1.8" fill="#000084">
<text x="23.7" y="33.3">A[0..7]</text>
<text x="89.7" y="33.3">RB[0..7]</text>
<text x="22.3" y="56.8">RD[0..7]</text>
<text x="163.7" y="63.2">A[0..7]</text>
<text x="272.6" y="80.3">RB[0..7]</text>
<text x="271" y="103.2">RD[0..7]</text>
</g>
<g font-size="1.8" fill="#0f0f0f">
<text x="154.9" y="35.2">A1</text>
<text x="154.9" y="32.7">A0</text>
<text x="41.9" y="40.3">A1</text>
<text x="41.9" y="37.8">A0</text>
<text x="75.6" y="40.3">RB1</text>
<text x="75.6" y="37.8">RB0</text>
<text x="154.9" y="37.8">A2</text>
<text x="154.9" y="40.3">A3</text>
<text x="41.9" y="42.8">A2</text>
<text x="41.9" y="47.9">A4</text>
<text x="41.9" y="45.4">A3</text>
<text x="75.6" y="42.8">RB2</text>
<text x="75.6" y="47.9">RB4</text>
<text x="75.6" y="45.4">RB3</text>
<text x="154.9" y="42.8">A4</text>
<text x="154.9" y="45.4">A5</text>
<text x="154.9" y="47.9">A6</text>
<text x="41.9" y="53">A6</text>
<text x="41.9" y="50.5">A5</text>
<text x="75.6" y="53">RB6</text>
<text x="75.6" y="50.5">RB5</text>
<text x="154.9" y="50.5">A7</text>
<text x="41.9" y="55.5">A7</text>
<text x="42.5" y="58.1">RD0</text>
<text x="75.6" y="55.5">RB7</text>
<text x="255.3" y="58.7">RB0</text>
<text x="42.5" y="60.6">RD1</text>
<text x="42.5" y="63.2">RD2</text>
<text x="42.5" y="65.7">RD3</text>
<text x="255.3" y="63.8">RB2</text>
<text x="255.3" y="61.2">RB1</text>
<text x="42.5" y="68.2">RD4</text>
<text x="42.5" y="70.8">RD5</text>
<text x="255.3" y="66.3">RB3</text>
<text x="255.3" y="68.9">RB4</text>
<text x="255.3" y="71.4">RB5</text>
<text x="42.5" y="75.9">RD7</text>
<text x="42.5" y="73.3">RD6</text>
<text x="255.3" y="76.5">RB7</text>
<text x="255.3" y="73.9">RB6</text>
<text x="255.3" y="81.6">RD0</text>
<text x="255.3" y="84.1">RD1</text>
<text x="255.3" y="86.6">RD2</text>
<text x="255.3" y="89.2">RD3</text>
<text x="255.3" y="94.3">RD5</text>
<text x="255.3" y="91.7">RD4</text>
<text x="255.3" y="99.3">RD7</text>
<text x="255.3" y="96.8">RD6</text>
</g>
<g font-size="1.8" fill="#0000c2">
<text x="92.7" y="64.5">IO/~{M}</text>
<text x="92.7" y="69.6">~{WR}</text>
<text x="92.7" y="67.1">~{RD}</text>
<text x="51.4" y="158.5">Z80CPU</text>
</g>
</svg>
